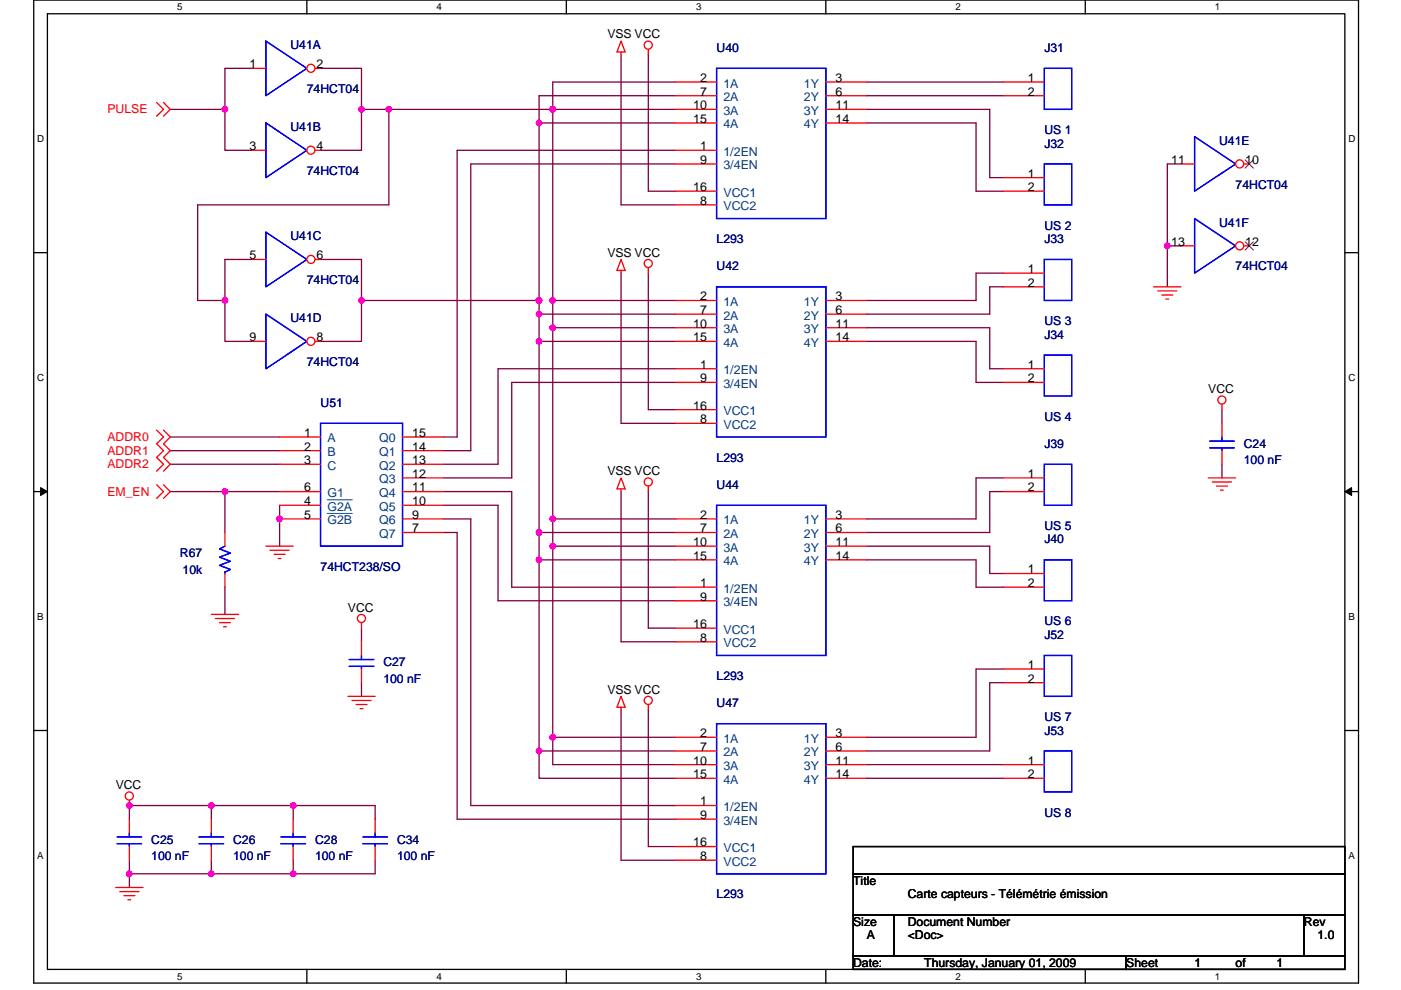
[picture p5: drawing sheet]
<svg xmlns="http://www.w3.org/2000/svg" width="297mm" height="210mm" viewBox="0 0 297 210" stroke-linecap="round" stroke-linejoin="round" font-family="sans-serif">
<path d="M7.2 0h280.8v208.5h-280.8zM10.1 2.9h275v202.7h-275z" fill="none" stroke="#000" stroke-width=".28"/>
<g fill="#fff">
<path d="M37.5 .3h1.2v2.3h-1.2z"/>
<path d="M37.5 205.9h1.2v2.3h-1.2z"/>
</g>
<path d="M65.1 0v2.9M65.1 205.6v2.9" fill="none" stroke="#000" stroke-width=".28"/>
<g fill="#fff">
<path d="M92.6 .3h1.1v2.3h-1.1z"/>
<path d="M92.6 205.9h1.1v2.3h-1.1z"/>
</g>
<path d="M120.1 0v2.9M120.1 205.6v2.9" fill="none" stroke="#000" stroke-width=".28"/>
<g fill="#fff">
<path d="M147.6 .3h1.1v2.3h-1.1z"/>
<path d="M147.6 205.9h1.1v2.3h-1.1z"/>
</g>
<path d="M175.1 0v2.9M175.1 205.6v2.9" fill="none" stroke="#000" stroke-width=".28"/>
<g fill="#fff">
<path d="M202.6 .3h1.1v2.3h-1.1z"/>
<path d="M202.6 205.9h1.1v2.3h-1.1z"/>
</g>
<path d="M230.1 0v2.9M230.1 205.6v2.9" fill="none" stroke="#000" stroke-width=".28"/>
<g fill="#fff">
<path d="M257.6 .3h1.2v2.3h-1.2z"/>
<path d="M257.6 205.9h1.2v2.3h-1.2z"/>
<path d="M7.9 28.3h1.5v2.3h-1.5z"/>
<path d="M285.9 28.3h1.5v2.3h-1.5z"/>
<path d="M7.9 78.9h1.5v2.3h-1.5z"/>
<path d="M285.9 78.9h1.5v2.3h-1.5z"/>
</g>
<path d="M7.2 53.6h2.9M285.1 53.6h2.9" fill="none" stroke="#000" stroke-width=".28"/>
<g fill="#fff">
<path d="M7.9 129.6h1.4v2.3h-1.4z"/>
<path d="M285.9 129.6h1.3v2.3h-1.3z"/>
</g>
<path d="M7.2 104.3h2.9M285.1 104.3h2.9" fill="none" stroke="#000" stroke-width=".28"/>
<path d="M8.6 103.4l1.5 .9-1.5 .8zM285.1 104.3l1.5-.9v1.7z" fill="#000" stroke="#000" stroke-width=".21"/>
<g fill="#fff">
<path d="M7.9 180.3h1.4v2.3h-1.4z"/>
<path d="M285.9 180.3h1.4v2.3h-1.4z"/>
</g>
<path d="M7.2 154.9h2.9M285.1 154.9h2.9M180.9 179.6h104.2v5.7h-104.2zM180.9 185.3h104.2v8.7h-104.2zM180.9 194h8.7v8.7h-8.7zM189.6 194h86.9v8.7h-86.9zM276.5 194h8.6v8.7h-8.6zM180.9 202.7h57.9v2.9h-57.9zM238.8 202.7h46.3v2.9h-46.3z" fill="none" stroke="#000" stroke-width=".28"/>
<g fill="none" stroke="#800040" stroke-width=".28">
<path d="M53.5 14.5h-5.8v8.7M68 14.5h8.6v8.7M131.7 11.6v31.9h11.6M137.5 11.6v29h5.8M143.3 17.4h-26.1v5.8M183.8 17.4h28.9M36.1 23.2h11.6v8.7h5.8M76.6 23.2h5.8M76.6 23.2v8.7h-8.6M82.4 23.2v20.3h-40.5v20.2h5.8M82.4 23.2h34.8M114.3 26.1v37.6"/>
<path d="M114.3 26.1h29M117.2 23.2v40.5M117.2 23.2h26.1M143.3 31.9h-46.4v60.8h-2.9M143.3 34.8h-43.5v60.8h-5.8M143.3 20.3h-29v5.8M183.8 20.3h28.9M183.8 26.1h23.1v14.5h5.8M183.8 23.2h26v14.5h2.9M250.4 34.8h-2.9v17.4h2.9M53.5 55h-5.8v8.7M68 55h8.6v8.7"/>
<path d="M131.7 57.9v31.9h11.6M137.5 57.9v29h5.8M212.7 57.9h-5.8v5.8h-23.1M247.5 52.2v8.6M47.7 63.7v8.7h5.8M76.6 63.7h37.7M76.6 63.7v8.7h-8.6M114.3 72.4v40.5h29M114.3 63.7v2.9h29M114.3 66.6v5.8h29M117.2 63.7v5.8M117.2 69.5v40.6"/>
<path d="M117.2 63.7h26.1M117.2 69.5h26.1M143.3 78.2h-37.7v20.3h-11.6M183.8 72.4h23.1v8.7h5.8M183.8 69.5h26v8.7h2.9M212.7 60.8h-2.9v5.8h-26M36.1 92.7h23.2M36.1 98.5h23.2M36.1 95.6h23.2M143.3 81.1h-34.8v20.3h-14.5M259.1 98.5v2.9M259.1 86.9v2.9"/>
<path d="M36.1 104.3h11.6v8.6M47.7 104.3h11.6M59.3 107.2v8.6M94 112.9h2.9v60.9h46.4M94 104.3h14.5v20.2h34.8M94 107.2h11.6v20.2h37.7M94 110.1h5.8v60.8h43.5M114.3 118.7v40.6h29M114.3 112.9v5.8h29M117.2 115.8h26.1M117.2 110.1v5.7M117.2 115.8v40.6"/>
<path d="M117.2 110.1h26.1M131.7 104.3v31.8h11.6M137.5 104.3v28.9h5.8M183.8 118.7h23.1v5.8h5.8M183.8 115.8h26v5.8h2.9M212.7 101.4h-5.8v8.7h-23.1M212.7 104.3h-2.9v8.6h-26M47.7 124.5v5.8M76.6 133.2v2.9M76.6 144.8v2.9M114.3 159.3v5.8h29M117.2 156.4v5.8h26.1"/>
<path d="M117.2 156.4h26.1M131.7 150.6v31.9h11.6M137.5 150.6v29h5.8M212.7 141.9h-5.8v14.5h-23.1M212.7 144.8h-2.9v14.5h-26M44.8 170.9v2.9M44.8 170.9h-17.4v2.9M44.8 170.9h17.4M62.2 170.9h17.3v2.9M62.2 170.9v2.9M183.8 162.2h28.9M183.8 165.1h28.9"/>
<path d="M27.4 185.3v2.9M27.4 185.3h17.4M27.4 182.5v2.8M44.8 185.3h17.4M44.8 182.5v2.8M62.2 182.5v2.8M79.5 182.5v2.8h-17.3"/>
</g>
<g fill="#f0f" stroke="#f0f" stroke-width=".28">
<circle cx="27.4" cy="170.9" r=".57"/>
<circle cx="27.4" cy="185.3" r=".57"/>
<circle cx="44.8" cy="170.9" r=".57"/>
<circle cx="44.8" cy="185.3" r=".57"/>
<circle cx="117.2" cy="23.2" r=".57"/>
<circle cx="114.3" cy="26.1" r=".57"/>
<circle cx="117.2" cy="63.7" r=".57"/>
<circle cx="114.3" cy="63.7" r=".57"/>
<circle cx="114.3" cy="66.6" r=".57"/>
<circle cx="117.2" cy="110" r=".57"/>
<circle cx="117.2" cy="69.5" r=".57"/>
<circle cx="114.3" cy="112.9" r=".57"/>
<circle cx="114.3" cy="72.4" r=".57"/>
<circle cx="247.5" cy="52.1" r=".57"/>
<circle cx="59.3" cy="110" r=".57"/>
<circle cx="117.2" cy="156.4" r=".57"/>
<circle cx="117.2" cy="115.8" r=".57"/>
<circle cx="114.3" cy="159.3" r=".57"/>
<circle cx="114.3" cy="118.7" r=".57"/>
<circle cx="47.7" cy="104.3" r=".57"/>
<circle cx="47.7" cy="23.2" r=".57"/>
<circle cx="47.7" cy="63.7" r=".57"/>
<circle cx="76.6" cy="63.7" r=".57"/>
<circle cx="62.2" cy="170.9" r=".57"/>
<circle cx="62.2" cy="185.3" r=".57"/>
<circle cx="82.4" cy="23.2" r=".57"/>
<circle cx="76.6" cy="23.2" r=".57"/>
</g>
<g fill="none" stroke="#f00" stroke-width=".28">
<path d="M131.7 11v.6M131.7 8.7l.8 2.3h-1.7zM137.5 10.5v1.1M33.2 21.7l1.5 1.5-1.5 1.4M34.7 21.7l1.4 1.5-1.4 1.4M53.5 55h2.9M131.7 57.4v.5M131.7 55l.8 2.4h-1.7zM137.5 56.8v1.1M244.6 60.8h5.8M245.5 61.7h4M246.3 62.6h2.3"/>
<path d="M247.2 63.4h.6M33.2 91.2l1.5 1.5-1.5 1.4 1.5 1.5-1.5 1.4 1.5 1.5-1.5 1.4M34.7 91.2l1.4 1.5-1.4 1.4 1.4 1.5-1.4 1.4 1.4 1.5-1.4 1.4M259.1 85.7v1.2M33.2 102.8l1.5 1.5-1.5 1.4M34.7 102.8l1.4 1.5-1.4 1.4M56.4 115.8h5.8M57.3 116.7h4M58.1 117.6h2.3M59 118.4h.6M131.7 103.7v.6M131.7 101.4l.8 2.3h-1.7z"/>
<path d="M137.5 103.1v1.2M256.2 101.4h5.8M257 102.2h4.1M257.9 103.1h2.3M258.8 104h.6M44.8 130.3h5.8M45.7 131.2h4M46.5 132.1h2.3M47.4 132.9h.6M76.6 132.1v1.1M76.6 136.1v2.9M73.8 147.7h5.7"/>
<path d="M74.6 148.6h4.1M75.5 149.4h2.3M76.4 150.3h.5M76.6 141.9v2.9M131.7 150v.6M131.7 147.7l.8 2.3h-1.7zM137.5 149.4v1.2M27.4 173.8v2.9M27.4 179.6v2.9M27.4 169.7v1.2M44.8 173.8v2.9M44.8 179.6v2.9"/>
<path d="M62.2 173.8v2.9M62.2 179.6v2.9M79.5 173.8v2.9M79.5 179.6v2.9M24.5 188.2h5.8M25.4 189.1h4.1M26.3 190h2.3M27.1 190.8h.6"/>
<circle cx="137.4" cy="9.6" r=".86"/>
<circle cx="137.4" cy="55.9" r=".86"/>
<circle cx="259.1" cy="84.8" r=".86"/>
<circle cx="137.4" cy="102.2" r=".86"/>
<circle cx="76.6" cy="131.2" r=".86"/>
<circle cx="137.4" cy="148.6" r=".86"/>
<circle cx="27.4" cy="168.8" r=".86"/>
</g>
<g fill="none" stroke="#00f" stroke-width=".28">
<path d="M56.4 49.3l8.7 5.7-8.7 5.8zM74 139.9h5.3M76.6 139v.9M74 141.3h5.3M76.6 141.3v.6M24.8 177.5h5.2M24.8 179h5.2M27.4 179v.6M27.4 176.7v.8M42.2 177.5h5.2M42.2 179h5.2M44.8 179v.6"/>
<path d="M44.8 176.7v.8M59.6 177.5h5.2M59.6 179h5.2M62.2 179v.6M62.2 176.7v.8M76.9 177.5h5.2M76.9 179h5.2M79.5 179v.6M79.5 176.7v.8"/>
</g>
<circle cx="65.9" cy="55" r=".86" fill="#fff" stroke="#f00" stroke-width=".28"/>
<path d="M212.7 37.7h8.7M250.4 34.8h2.9M66.8 55h1.2M212.7 40.6h8.7M212.7 57.9h8.7M212.7 60.8h8.7M212.7 78.2h8.7M212.7 81.1h8.7" fill="none" stroke="#f00" stroke-width=".28"/>
<path d="M221.4 34.8h5.8v8.7h-5.8zM253.3 29l8.7 5.8-8.7 5.8zM221.4 55h5.8v8.7h-5.8zM221.4 75.3h5.8v8.7h-5.8z" fill="none" stroke="#00f" stroke-width=".28"/>
<circle cx="262.8" cy="34.8" r=".86" fill="#fff" stroke="#f00" stroke-width=".28"/>
<path d="M53.5 14.5h2.9M263.7 34.8h1.2" fill="none" stroke="#f00" stroke-width=".28"/>
<path d="M264 33.9l1.7 1.8M265.7 33.9l-1.7 1.8" fill="none" stroke="#804000" stroke-width=".21"/>
<path d="M56.4 8.7l8.7 5.8-8.7 5.8z" fill="none" stroke="#00f" stroke-width=".28"/>
<circle cx="65.9" cy="14.5" r=".86" fill="#fff" stroke="#f00" stroke-width=".28"/>
<path d="M66.8 14.5h1.2M53.5 31.9h2.9M212.7 141.9h8.7M212.7 144.8h8.7" fill="none" stroke="#f00" stroke-width=".28"/>
<path d="M56.4 26.1l8.7 5.8-8.7 5.8zM221.4 139h5.8v8.7h-5.8z" fill="none" stroke="#00f" stroke-width=".28"/>
<circle cx="65.9" cy="31.9" r=".86" fill="#fff" stroke="#f00" stroke-width=".28"/>
<path d="M66.8 31.9h1.2M53.5 72.4h2.9" fill="none" stroke="#f00" stroke-width=".28"/>
<path d="M56.4 66.6l8.7 5.8-8.7 5.8z" fill="none" stroke="#00f" stroke-width=".28"/>
<circle cx="65.9" cy="72.4" r=".86" fill="#fff" stroke="#f00" stroke-width=".28"/>
<g fill="none" stroke="#f00" stroke-width=".28">
<path d="M143.3 17.4h8.6M175.1 17.4h8.7M212.7 17.4h8.7M143.3 20.3h8.6M143.3 23.2h8.6M143.3 26.1h8.6M143.3 31.9h8.6M143.3 34.8h8.6M175.1 20.3h8.7M175.1 23.2h8.7M175.1 26.1h8.7M212.7 20.3h8.7"/>
<path d="M143.3 40.6h8.6M143.3 43.5h8.6M250.4 52.2h2.9M66.8 72.4h1.2M143.3 72.4h8.6M143.3 63.7h8.6M143.3 66.6h8.6M143.3 69.5h8.6M143.3 78.2h8.6M175.1 72.4h8.7M175.1 63.7h8.7M175.1 66.6h8.7"/>
<path d="M175.1 69.5h8.7M143.3 81.1h8.6M143.3 86.9h8.6M143.3 89.8h8.6M259.1 89.8v2.9M259.1 95.6v2.9M47.7 112.9v2.9M143.3 110.1h8.6M143.3 112.9h8.6M143.3 115.8h8.6M143.3 118.7h8.6M175.1 110.1h8.7"/>
<path d="M175.1 112.9h8.7M175.1 115.8h8.7M175.1 118.7h8.7M212.7 101.4h8.7M212.7 104.3h8.7M47.7 121.6v2.9M143.3 124.5h8.6M143.3 127.4h8.6M143.3 133.2h8.6M143.3 136.1h8.6M212.7 121.6h8.7M212.7 124.5h8.7"/>
<path d="M143.3 156.4h8.6M143.3 159.3h8.6M175.1 156.4h8.7M175.1 159.3h8.7M143.3 162.2h8.6M143.3 165.1h8.6M143.3 170.9h8.6M143.3 173.8h8.6M143.3 179.6h8.6M175.1 162.2h8.7M175.1 165.1h8.7M212.7 162.2h8.7"/>
<path d="M212.7 165.1h8.7M143.3 182.5h8.6"/>
</g>
<g fill="none" stroke="#00f" stroke-width=".28">
<path d="M151.9 14.5h23.2v31.9h-23.2zM221.4 14.5h5.8v8.7h-5.8zM253.3 46.4l8.7 5.8-8.7 5.7zM151.9 60.8h23.2v31.9h-23.2zM221.4 98.5h5.8v8.7h-5.8zM256.5 93.6h5.2M256.5 95h5.2M259.1 95v.6M259.1 92.7v.9M47.7 115.8l-1.2 .6 2.3 .9-2.3 .9 2.3 .8-2.3 .9 2.3 .9-1.1 .5v.3M151.9 107.2h23.2v31.8h-23.2zM221.4 118.7h5.8v8.7h-5.8z"/>
<path d="M151.9 153.5h23.2v31.8h-23.2zM221.4 159.3h5.8v8.7h-5.8z"/>
</g>
<circle cx="262.8" cy="52.1" r=".86" fill="#fff" stroke="#f00" stroke-width=".28"/>
<g fill="none" stroke="#f00" stroke-width=".28">
<path d="M263.7 52.2h1.2M59.3 92.7h8.7M59.3 95.6h8.7M59.3 98.5h8.7M85.3 92.7h8.7M85.3 95.6h8.7M85.3 98.5h8.7M59.3 104.3h8.7M59.3 110.1h8.7M59.3 107.2h8.7M85.3 104.3h8.7M85.3 112.9h8.7"/>
<path d="M85.3 110.1h8.7M85.3 107.2h8.7M85.3 101.4h8.7"/>
</g>
<path d="M264 51.3l1.7 1.7M265.7 51.3l-1.7 1.7" fill="none" stroke="#804000" stroke-width=".21"/>
<path d="M68 89.8h17.3v26h-17.3z" fill="none" stroke="#00f" stroke-width=".28"/>
<path d="M69.4 106h5.3M69.4 108.9h5.3" fill="none" stroke="#004080" stroke-width=".21"/>
<g fill="#f0f" stroke="#f0f" stroke-width=".28">
<circle cx="27.4" cy="170.9" r=".57"/>
<circle cx="27.4" cy="185.3" r=".57"/>
<circle cx="44.8" cy="170.9" r=".57"/>
<circle cx="44.8" cy="185.3" r=".57"/>
<circle cx="117.2" cy="23.2" r=".57"/>
<circle cx="114.3" cy="26.1" r=".57"/>
<circle cx="117.2" cy="63.7" r=".57"/>
<circle cx="114.3" cy="63.7" r=".57"/>
<circle cx="114.3" cy="66.6" r=".57"/>
<circle cx="117.2" cy="110" r=".57"/>
<circle cx="117.2" cy="69.5" r=".57"/>
<circle cx="114.3" cy="112.9" r=".57"/>
<circle cx="114.3" cy="72.4" r=".57"/>
<circle cx="247.5" cy="52.1" r=".57"/>
<circle cx="59.3" cy="110" r=".57"/>
<circle cx="117.2" cy="156.4" r=".57"/>
<circle cx="117.2" cy="115.8" r=".57"/>
<circle cx="114.3" cy="159.3" r=".57"/>
<circle cx="114.3" cy="118.7" r=".57"/>
<circle cx="47.7" cy="104.3" r=".57"/>
<circle cx="47.7" cy="23.2" r=".57"/>
<circle cx="47.7" cy="63.7" r=".57"/>
<circle cx="76.6" cy="63.7" r=".57"/>
<circle cx="62.2" cy="170.9" r=".57"/>
<circle cx="62.2" cy="185.3" r=".57"/>
<circle cx="82.4" cy="23.2" r=".57"/>
<circle cx="76.6" cy="23.2" r=".57"/>
</g>
<g font-size="2.6" fill="#000080">
<text x="61.6" y="10.5">U41A</text>
<text x="151.9" y="11">U40</text>
<text x="221.4" y="11">J31</text>
<text x="65.1" y="19.7">74HCT04</text>
<text x="61.6" y="27.8">U41B</text>
<text x="221.4" y="28.4">US 1</text>
<text x="221.4" y="31.3">J32</text>
<text x="258.5" y="30.7">U41E</text>
<text x="65.1" y="37.1">74HCT04</text>
<text x="262" y="40">74HCT04</text>
<text x="61.6" y="51">U41C</text>
<text x="151.9" y="51.6">L293</text>
<text x="221.4" y="48.7">US 2</text>
<text x="221.4" y="51.6">J33</text>
<text x="258.5" y="48.1">U41F</text>
<text x="151.9" y="57.4">U42</text>
<text x="262" y="57.4">74HCT04</text>
<text x="65.1" y="60.3">74HCT04</text>
<text x="61.6" y="68.4">U41D</text>
<text x="221.4" y="69">US 3</text>
<text x="221.4" y="71.8">J34</text>
<text x="65.1" y="77.6">74HCT04</text>
<text x="68" y="86.3">U51</text>
<text x="221.4" y="89.2">US 4</text>
<text x="221.4" y="95">J39</text>
<text x="263.7" y="95">C24</text>
<text x="151.9" y="97.9">L293</text>
<text x="263.7" y="98.5">100 nF</text>
<text x="151.9" y="103.7">U44</text>
<text x="221.4" y="112.4">US 5</text>
<text x="38.1" y="118.2">R67</text>
<text x="221.4" y="115.3">J40</text>
<text x="38.7" y="121.6">10k</text>
<text x="68" y="121.1">74HCT238/SO</text>
<text x="221.4" y="135.6">J52</text>
<text x="221.4" y="132.7">US 6</text>
<text x="81.3" y="141.4">C27</text>
<text x="81.3" y="144.8">100 nF</text>
<text x="151.9" y="144.2">L293</text>
<text x="151.9" y="150">U47</text>
<text x="221.4" y="152.9">US 7</text>
<text x="221.4" y="155.8">J53</text>
<text x="221.4" y="173.2">US 8</text>
<text x="32.1" y="179">C25</text>
<text x="49.4" y="179">C26</text>
<text x="66.8" y="179">C28</text>
<text x="84.2" y="179">C34</text>
<text x="32.1" y="182.5">100 nF</text>
<text x="49.4" y="182.5">100 nF</text>
<text x="66.8" y="182.5">100 nF</text>
<text x="84.2" y="182.5">100 nF</text>
<text x="151.9" y="190.6">L293</text>
</g>
<g font-size="2.6">
<text x="128.8" y="8.1">VSS VCC</text>
<text x="52.9" y="14.5">1</text>
<text x="67.1" y="14.5">2</text>
<text x="148.4" y="17.4">2</text>
<text x="177.1" y="17.4">3</text>
<text x="217.9" y="17.4">1</text>
<text x="147" y="23.2">10</text>
<text x="148.4" y="20.3">7</text>
<text x="177.1" y="20.3">6</text>
<text x="177.1" y="23.2">11</text>
<text x="217.9" y="20.3">2</text>
<text x="147" y="26.1">15</text>
<text x="177.1" y="26.1">14</text>
<text x="52.9" y="31.9">3</text>
<text x="67.1" y="31.9">4</text>
<text x="148.4" y="31.9">1</text>
<text x="148.4" y="34.8">9</text>
<text x="248.3" y="34.8">11</text>
<text x="264" y="34.8">10</text>
<text x="147" y="40.5">16</text>
<text x="217.9" y="37.7">1</text>
<text x="217.9" y="40.5">2</text>
<text x="148.4" y="43.4">8</text>
<text x="248.3" y="52.1">13</text>
<text x="264" y="52.1">12</text>
<text x="52.9" y="55">5</text>
<text x="67.1" y="55">6</text>
<text x="128.8" y="54.5">VSS VCC</text>
<text x="217.9" y="57.9">1</text>
<text x="148.4" y="63.7">2</text>
<text x="177.1" y="63.7">3</text>
<text x="217.9" y="60.8">2</text>
<text x="147" y="69.5">10</text>
<text x="148.4" y="66.6">7</text>
<text x="177.1" y="66.6">6</text>
<text x="177.1" y="69.5">11</text>
<text x="52.9" y="72.4">9</text>
<text x="67.1" y="72.4">8</text>
<text x="147" y="72.4">15</text>
<text x="177.1" y="72.4">14</text>
<text x="148.4" y="78.2">1</text>
<text x="148.4" y="81.1">9</text>
<text x="217.9" y="78.2">1</text>
<text x="217.9" y="81.1">2</text>
<text x="256.2" y="83.4">VCC</text>
<text x="147" y="86.9">16</text>
<text x="148.4" y="89.8">8</text>
<text x="64.5" y="92.7">1</text>
<text x="64.5" y="95.6">2</text>
<text x="87.4" y="95.6">14</text>
<text x="87.4" y="92.7">15</text>
<text x="64.5" y="98.4">3</text>
<text x="87.4" y="101.3">12</text>
<text x="87.4" y="98.4">13</text>
<text x="128.8" y="100.8">VSS VCC</text>
<text x="217.9" y="101.3">1</text>
<text x="64.5" y="104.2">6</text>
<text x="64.5" y="107.1">4</text>
<text x="87.4" y="107.1">10</text>
<text x="87.4" y="104.2">11</text>
<text x="217.9" y="104.2">2</text>
<text x="64.5" y="110">5</text>
<text x="87.4" y="112.9">7</text>
<text x="87.4" y="110">9</text>
<text x="148.4" y="110">2</text>
<text x="148.4" y="112.9">7</text>
<text x="177.1" y="110">3</text>
<text x="177.1" y="112.9">6</text>
<text x="147" y="115.8">10</text>
<text x="147" y="118.7">15</text>
<text x="177.1" y="115.8">11</text>
<text x="177.1" y="118.7">14</text>
<text x="148.4" y="124.5">1</text>
<text x="217.9" y="121.6">1</text>
<text x="217.9" y="124.5">2</text>
<text x="73.8" y="129.8">VCC</text>
<text x="148.4" y="127.4">9</text>
<text x="147" y="133.2">16</text>
<text x="148.4" y="136.1">8</text>
<text x="217.9" y="141.9">1</text>
<text x="128.8" y="147.1">VSS VCC</text>
<text x="217.9" y="144.8">2</text>
<text x="148.4" y="156.4">2</text>
<text x="148.4" y="159.3">7</text>
<text x="177.1" y="156.4">3</text>
<text x="177.1" y="159.3">6</text>
<text x="24.5" y="167.4">VCC</text>
<text x="147" y="162.2">10</text>
<text x="147" y="165.1">15</text>
<text x="177.1" y="162.2">11</text>
<text x="177.1" y="165.1">14</text>
<text x="217.9" y="162.2">1</text>
<text x="217.9" y="165.1">2</text>
<text x="148.4" y="170.8">1</text>
<text x="148.4" y="173.7">9</text>
<text x="147" y="179.5">16</text>
<text x="148.4" y="182.4">8</text>
<text x="180.9" y="187.7">Title</text>
<text x="192.5" y="190.6">Carte capteurs - Télémétrie émission</text>
<text x="180.9" y="196.4">Size</text>
<text x="192.5" y="196.4">Document Number</text>
<text x="276.5" y="196.4">Rev</text>
<text x="183.8" y="199.3">A</text>
<text x="192.5" y="199.3">&lt;Doc&gt;</text>
<text x="279.3" y="199.3">1.0</text>
<text x="180.9" y="205">Date:</text>
<text x="196" y="205">Thursday, January 01, 2009</text>
<text x="238.8" y="205">Sheet</text>
<text x="253.3" y="205">1</text>
<text x="262" y="205">of</text>
<text x="270.7" y="205">1</text>
</g>
<g font-size="2.6" fill="#004080">
<text x="153.4" y="18.6">1A</text>
<text x="153.4" y="21.5">2A</text>
<text x="170.5" y="18.6">1Y</text>
<text x="170.5" y="21.5">2Y</text>
<text x="153.4" y="24.4">3A</text>
<text x="153.4" y="27.2">4A</text>
<text x="170.5" y="24.4">3Y</text>
<text x="170.5" y="27.2">4Y</text>
<text x="153.4" y="33">1/2EN</text>
<text x="153.4" y="35.9">3/4EN</text>
<text x="153.4" y="41.7">VCC1</text>
<text x="153.4" y="44.6">VCC2</text>
<text x="153.4" y="64.9">1A</text>
<text x="170.5" y="64.9">1Y</text>
<text x="153.4" y="67.8">2A</text>
<text x="153.4" y="70.7">3A</text>
<text x="170.5" y="67.8">2Y</text>
<text x="170.5" y="70.7">3Y</text>
<text x="153.4" y="73.6">4A</text>
<text x="170.5" y="73.6">4Y</text>
<text x="153.4" y="79.4">1/2EN</text>
<text x="153.4" y="82.3">3/4EN</text>
<text x="153.4" y="88.1">VCC1</text>
<text x="69.4" y="93.9">A</text>
<text x="80.4" y="93.9">Q0</text>
<text x="153.4" y="91">VCC2</text>
<text x="69.4" y="96.8">B</text>
<text x="69.4" y="99.6">C</text>
<text x="80.4" y="99.6">Q2</text>
<text x="80.4" y="96.8">Q1</text>
<text x="69.4" y="105.4">G1</text>
<text x="80.4" y="105.4">Q4</text>
<text x="80.4" y="102.5">Q3</text>
<text x="69.4" y="108.3">G2A</text>
<text x="69.4" y="111.2">G2B</text>
<text x="80.4" y="111.2">Q6</text>
<text x="80.4" y="108.3">Q5</text>
<text x="153.4" y="111.2">1A</text>
<text x="170.5" y="111.2">1Y</text>
<text x="80.4" y="114.1">Q7</text>
<text x="153.4" y="114.1">2A</text>
<text x="153.4" y="117">3A</text>
<text x="153.4" y="119.9">4A</text>
<text x="170.5" y="114.1">2Y</text>
<text x="170.5" y="117">3Y</text>
<text x="170.5" y="119.9">4Y</text>
<text x="153.4" y="125.7">1/2EN</text>
<text x="153.4" y="128.6">3/4EN</text>
<text x="153.4" y="134.4">VCC1</text>
<text x="153.4" y="137.3">VCC2</text>
<text x="153.4" y="157.5">1A</text>
<text x="153.4" y="160.4">2A</text>
<text x="170.5" y="157.5">1Y</text>
<text x="170.5" y="160.4">2Y</text>
<text x="153.4" y="163.3">3A</text>
<text x="153.4" y="166.2">4A</text>
<text x="170.5" y="163.3">3Y</text>
<text x="170.5" y="166.2">4Y</text>
<text x="153.4" y="172">1/2EN</text>
<text x="153.4" y="174.9">3/4EN</text>
<text x="153.4" y="180.7">VCC1</text>
<text x="153.4" y="183.6">VCC2</text>
</g>
<g font-size="2.6" fill="#f00">
<text x="22.8" y="24.1">PULSE</text>
<text x="22.8" y="93.6">ADDR0</text>
<text x="22.8" y="96.5">ADDR1</text>
<text x="22.8" y="99.4">ADDR2</text>
<text x="22.8" y="105.2">EM_EN</text>
</g>
<g font-size="2.1">
<text x="37.5" y="2.2">5</text>
<text x="92.6" y="2.2">4</text>
<text x="147.6" y="2.2">3</text>
<text x="202.6" y="2.2">2</text>
<text x="257.6" y="2.2">1</text>
<text x="7.9" y="30.1">D</text>
<text x="285.9" y="30.1">D</text>
<text x="7.9" y="80.8">C</text>
<text x="285.9" y="80.8">C</text>
<text x="7.9" y="131.4">B</text>
<text x="285.9" y="131.4">B</text>
<text x="7.9" y="182.1">A</text>
<text x="285.9" y="182.1">A</text>
<text x="37.5" y="207.8">5</text>
<text x="92.6" y="207.8">4</text>
<text x="147.6" y="207.8">3</text>
<text x="202.6" y="207.8">2</text>
<text x="257.6" y="207.8">1</text>
</g>
</svg>
